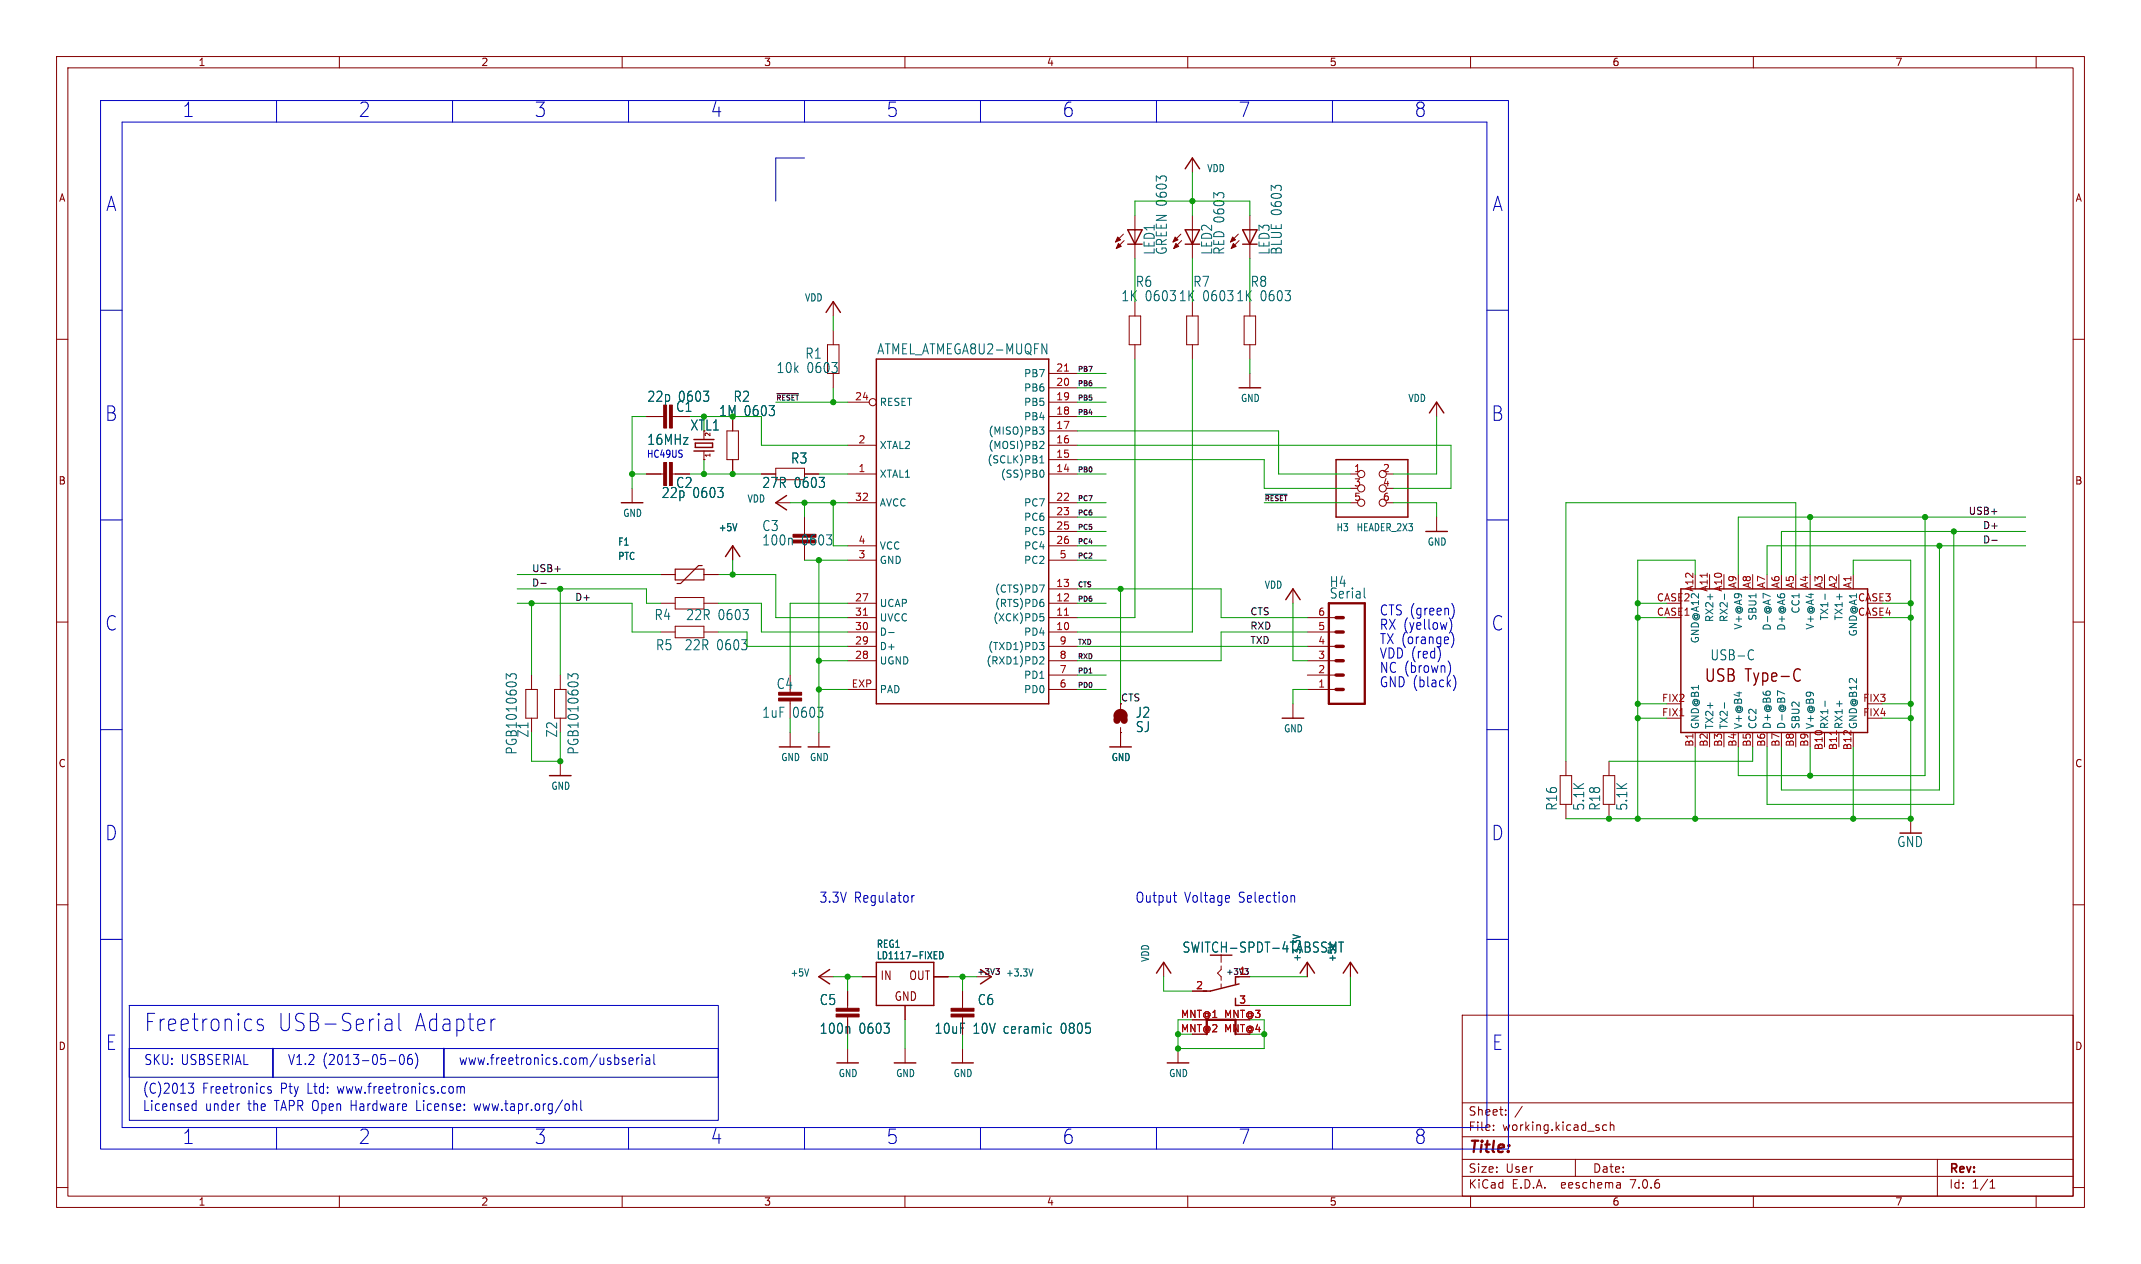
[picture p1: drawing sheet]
<svg xmlns="http://www.w3.org/2000/svg" width="379mm" height="224mm" viewBox="0 0 379 224" stroke-linecap="round" stroke-linejoin="round" font-family="sans-serif">
<g fill="none" stroke="#840000" stroke-width=".18">
<path d="M10 10h358.5v203.5h-358.5zM12 12h354.5v199.5h-354.5zM60 10v2M110 10v2M160 10v2M210 10v2M260 10v2M310 10v2M360 10v2M200.7 38.1v7.6M210.8 27.9v2.6M210.8 38.1v7.6"/>
<path d="M221 38.1v7.6M10 60h2M147.3 53.3v2.6M147.3 58.4v2.6M198.6 41.4l-1.4 1.4M198.8 42.5l-1.4 1.4M199.6 55.9h2.1v5.1h-2.1zM200.7 53.3v2.6M208.8 41.4l-1.4 1.4M208.9 42.5l-1.4 1.4M209.8 55.9h2v5.1h-2zM210.8 53.3v2.6"/>
<path d="M218.9 41.4l-1.3 1.4M219.1 42.5l-1.4 1.4M220 55.9h2v5.1h-2zM221 53.3v2.6M366.5 60h2M114.3 73.7h3M124.5 76.2v1.5M124.5 79.8v1.5M128.5 76.2h2.1v5.1h-2.1zM129.5 73.7v2.5M146.3 61h2v5h-2zM147.3 66v2.6"/>
<path d="M149.9 78.7h5M149.9 71.1h3.8M185.4 73.7h5.1M185.4 76.2h5.1M185.4 78.7h5.1M185.4 71.1h5.1M185.4 68.6h5.1M185.4 66h5.1M200.7 61v2.5M210.8 61v2.5M221 61v2.5M221 66v2.6"/>
<path d="M254 71.1v2.6M111.8 86.4v2.5M114.3 83.8h3M124.5 81.3h.1M129.5 81.3v2.5M129.5 96.5v2.6M134.6 83.8h2.6M137.2 88.9h2.5M137.2 82.8h5v2h-5zM142.2 83.8h2.6M142.2 91.4v3.1M142.2 96.5v2.6"/>
<path d="M149.9 83.8h5M149.9 88.9h5M149.9 96.5h5M149.9 99.1h5M185.4 83.8h5.1M185.4 88.9h5.1M185.4 81.3h5.1M185.4 91.4h5.1M185.4 94h5.1M185.4 96.5h5.1M185.4 99.1h5.1M238.8 83.8h1.2"/>
<path d="M238.8 86.4h1.2M238.8 88.9h1.2M245.1 83.8h1.3M245.1 86.4h1.3M245.1 88.9h1.3M254 91.4v2.6M10 110h2M94 119.4v2.5M99.1 119.4v2.5M116.8 111.8h2.6M116.8 106.7h2.6M116.8 101.6h2.6"/>
<path d="M119.4 105.7h5.1v2h-5.1zM119.4 110.7h5.1v2.1h-5.1zM124.5 111.8h2.5M124.5 106.7h2.5M124.5 101.6h2.5M149.9 116.8h5M149.9 114.3h5M149.9 111.8h5M149.9 109.2h5M149.9 106.7h5M185.4 119.4h5.1M185.4 116.8h5.1"/>
<path d="M185.4 114.3h5.1M185.4 111.8h5.1M185.4 109.2h5.1M185.4 106.7h5.1M185.4 104.1h5.1M228.6 104.1v2.6M231.1 119.4h5.1M231.1 116.8h5.1M231.1 114.3h5.1M231.1 111.8h5.1M231.1 109.2h5.1M327.7 101.6v2.5"/>
<path d="M366.5 110h2M93 121.9h2v5.1h-2zM94 127v2.5M98 121.9h2.1v5.1h-2.1zM99.1 127v2.5M99.1 134.6v2.6M139.7 124v3M139.7 129.5v2.6M144.8 129.5v2.6M149.9 121.9h5M185.4 121.9h5.1M198.1 129.5h.1"/>
<path d="M198.1 124.5v.8M198.1 128.7v3.4M228.6 124.5v2.5M231.1 121.9h5.1M275.8 137.2h2.1v5h-2.1zM276.9 134.6v2.6M283.5 137.2h2v5h-2zM284.5 134.6v2.6M299.7 129.5v2.6M10 160h2M276.9 142.2v2.6M284.5 142.2v2.6"/>
<path d="M337.8 144.8v2.5M366.5 160h2M144.8 172.7h2.5M149.9 175.3v3M149.9 179.8v3.1M152.4 172.7h2.5M160 177.8v2.5M165.1 172.7h2.5M170.2 175.3v3M170.2 179.8v3.1M172.7 172.7h2.6M205.7 170.2v2.5"/>
<path d="M210.8 175.3h2.6M215.9 170.8v.6l-.6 .7 .6 .6v.7M215.9 168.9v1.3M215.9 174v.6M218.4 172.7h2.6M218.4 177.8h2.6M231.1 170.2v2.5M238.8 170.2v2.5M258.5 179.5h108v32h-108zM149.9 185.4v2.6M160 185.4v2.6M170.2 185.4v2.6"/>
<path d="M208.3 185.4v2.6M258.5 195h108M264.1 199.8v.1M264.1 199v.1M266.2 197.1v.1M266.2 196.3v.1M269.1 195.6l-1.2 2M284.1 199l-.5-.1-.3 .3v.4l.2 .2h.6M284.7 199l.2-.1 .4 .1 .1 .9M284.7 198.4v1.5M10 210h2M60 211.5v2"/>
<path d="M110 211.5v2M160 211.5v2M210 211.5v2M258.5 208h108M258.5 205h108M258.5 201h108M260 211.5v2M278.5 205v3M286.4 209.2l.1 .9M286.5 210l-.2 .1M286.5 209.5h-.2M310 211.5v2"/>
<path d="M342.5 205v6.5M351.9 210.1h.8M351.9 209l.4-.4v1.5M360 211.5v2M366.5 210h2"/>
<circle cx="154.3" cy="71.1" r=".63"/>
<circle cx="240.7" cy="86.4" r=".63"/>
<circle cx="240.7" cy="88.9" r=".63"/>
<circle cx="240.7" cy="83.8" r=".63"/>
<circle cx="244.5" cy="83.8" r=".63"/>
<circle cx="244.5" cy="88.9" r=".63"/>
<circle cx="244.5" cy="86.4" r=".63"/>
</g>
<g fill="none" stroke="#840000" stroke-width=".25">
<path d="M209.5 29.8l1.3-1.9 1.3 1.9M146 55.2l1.3-1.9 1.3 1.9M199.4 43.2h2.5M199.4 40.6h2.5l-1.2 2.6zM209.5 43.2h2.6M209.5 40.6h2.6l-1.3 2.6zM219.7 43.2h2.5M219.7 40.6h2.5l-1.2 2.6zM122.7 79.8h3.5M122.7 77.7h3.5M122.9 78.4h3.1v.7h-3.1zM154.9 63.5h30.5v61h-30.5z"/>
<path d="M219.1 68.6h3.8M252.7 73l1.3-1.9 1.3 1.9M109.9 88.9h3.8M128.3 98.4l1.2-1.9 1.3 1.9M139.1 87.6l-1.9 1.3 1.9 1.3M236.2 81.3h12.7v10.1h-12.7zM252.1 94h3.8M227.3 106l1.3-1.9 1.3 1.9M297.2 104.1h33v25.4h-33zM97.2 137.2h3.8M137.8 132.1h3.8M142.9 132.1h3.8"/>
<path d="M196.2 132.1h3.8M226.7 127h3.8M146.7 171.4l-1.9 1.3 1.9 1.3M154.9 170.2h10.2v7.6h-10.2zM175.3 172.7l-1.9 1.3M204.5 172.1l1.2-1.9 1.3 1.9M218.4 176.5v1.3h.7M218.4 172.7v1.3M219.1 174l-5.1 1.3h-1.3M229.9 172.1l1.2-1.9 1.3 1.9M237.5 172.1l1.3-1.9 1.2 1.9M148 188h3.8"/>
<path d="M158.1 188h3.8M168.3 188h3.8M206.4 188h3.8"/>
</g>
<g fill="#840000" stroke="#840000" stroke-width=".18">
<path d="M168.1 179.3h4.1v.5h-4.1z"/>
<path d="M168.1 178.3h4.1v.5h-4.1z"/>
<path d="M118.4 71.6h.5v4.1h-.5z"/>
<path d="M117.3 71.6h.6v4.1h-.6z"/>
<path d="M217.9 41.9l.5 .5-.8 .4z"/>
<path d="M218.1 43.1l.5 .5-.9 .3z"/>
<path d="M207.8 41.9l.5 .5-.9 .4z"/>
<path d="M207.9 43.1l.5 .5-.9 .3z"/>
<path d="M197.6 41.9l.5 .5-.9 .4z"/>
<path d="M197.7 43.1l.5 .5-.8 .3z"/>
<path d="M140.2 95.5h4.1v.5h-4.1z"/>
<path d="M140.2 94.5h4.1v.5h-4.1z"/>
<path d="M147.8 179.3h4.1v.5h-4.1z"/>
<path d="M147.8 178.3h4.1v.5h-4.1z"/>
<path d="M137.7 123.4h4v.6h-4z"/>
<path d="M137.7 122.4h4v.5h-4z"/>
<path d="M118.4 81.8h.5v4.1h-.5z"/>
<path d="M117.3 81.8h.6v4.1h-.6z"/>
</g>
<g fill="none" stroke="#006464" stroke-width=".18">
<path d="M183.8 75.5h.8l-.5 .5 .4 .1 .1 .4-.3 .3h-.3M184 78l.4 .1 .2 .3-.8 .9h.8M184.2 60.8l.9 1.8v-1.8M130.3 92.6l-.4 1.3M183.8 81.9h.8M183.8 81l.4-.4v1.3M184.3 83.1a.79 .79 0 0 1 0 1.3M157.1 111.9h1M183.8 113.6h.8l-.5 .5 .4 .1 .1 .4-.3 .3h-.3M183.8 103.4h.8l-.5 1.3M183.9 108.5h.6M184 109h.3l.3 .3-.2 .4-.4 .1"/>
<path d="M184 116.1l.4 .1 .2 .3-.8 .9h.8M184.5 106.6v.5M241.2 104v1.5l.2 .3M302.4 105.1v.9M304.9 105.1v.9M309.6 114.9l.4 .2M310 116.5l-.4 .2M313 105.5l-1.3-.6v.9M322.7 105.1v.9M89.5 120.1v-.9l.7 .5a.41 .41 0 0 1 .3-.5l.7 .1 .1 .6-.2 .2M100.4 120.1v-.9l.7 .5a.41 .41 0 0 1 .3-.5l.7 .1 .1 .6-.2 .2M304.9 124.3v.9"/>
<path d="M315.5 122.7l-1.2-.5v.8M322.7 124v.9M325.2 124v.9M143 171.3l-.4 1.3M165.2 169.6h.5M165.2 168.3h.5M166.1 168.3a.67 .67 0 0 1 .7 .4 .67 .67 0 0 1-.3 .8l-.4 .1zM182.6 171.3l-.3 1.3M228.6 165.3l1.3 .4M236.7 166.6h.8M237.1 166.6v1.8M185.5 181.5l.4 .1"/>
<path d="M185.9 182.6l-.4 .1"/>
</g>
<path d="M234.9 106.7h6.4v17.8h-6.4zM213.4 182.9v-2.6h5v2.6" fill="none" stroke="#840000" stroke-width=".41"/>
<path d="M236.2 119.4h1.3M236.2 116.8h1.3M236.2 114.3h1.3M236.2 111.8h1.3M236.2 109.2h1.3M236.2 121.9h1.3" fill="none" stroke="#840000" stroke-width=".61"/>
<path d="M317.9 118.3l.4 .2M318.3 120.2l-.4 .3" fill="none" stroke="#840000" stroke-width=".23"/>
<path d="M188.2 65.6h.7M152.6 108.8h.8M188.2 108.8h.7M324.7 129.2v.7" fill="none" stroke="#a90000" stroke-width=".18"/>
<path d="M197.5 127.4a.64 .64 0 0 1 .6-.7 .64 .64 0 0 1 .7 .7M197.5 126.6a.64 .64 0 0 1 .6-.6 .64 .64 0 0 1 .7 .6" fill="none" stroke="#840000" stroke-width="1.3"/>
<path d="M119.4 100.6h5.1v2h-5.1zM124.1 100h-.6l-3.2 3.2h-.6" fill="none" stroke="#840000" stroke-width=".2"/>
<path d="M137.3 69.6h3.9M223.7 87.4h3.9M352.2 95.5h.9M95.6 103.2h1M176.1 171.3h.6l-.3 .4M176.5 171.7l.2 .2v.2l-.2 .2M220.1 171.3h.6l-.4 .4 .3 .1 .1 .3-.2 .2h-.3" fill="none" stroke="#0f0f0f" stroke-width=".18"/>
<g fill="none" stroke="#0000c2" stroke-width=".18">
<path d="M17.8 17.8h248.9v185.4h-248.9zM48.9 17.8v3.8M80 17.8v3.8M111.1 17.8v3.8M142.2 17.8v3.8M173.4 17.8v3.8M204.5 17.8v3.8M235.6 17.8v3.8M21.6 21.6h241.3v177.8h-241.3zM142.2 27.9h-5v7.7M17.8 54.9h3.8M262.9 54.9h3.8"/>
<path d="M17.8 91.9h3.8M262.9 91.9h3.8M254.6 115.1v1.2M256 116.9a2.36 2.36 0 0 1 .3 2.2M256.6 110l.1 .8-.4 1.1M256.6 111.8a2.31 2.31 0 0 1 0 2.7M256.8 106.8a2.4 2.4 0 0 1 0 2.5M257 119.4a2.31 2.31 0 0 1 0 2.7M17.8 129h3.8M262.9 129h3.8M161.2 158.4v1.1M161.6 158.4h-.2l-.2 .3"/>
<path d="M207.5 158.4h.5M207.7 159.5h.3M217.2 158.4h.1l.1 .4-.7 .2M217.3 159.5h-.1M228.3 158.4h.5l.1 1.1M17.8 166.1h3.8M22.9 177.8h104.1v12.7h-104.1zM70.5 179.2v2.6l.2 .3 .2 .1M262.9 166.1h3.8M22.9 185.4h104.1v12.7h-104.1zM33.3 191.5h.9l-.5 .7a.41 .41 0 0 1 .5 .4l-.1 .6-.6 .1M34.2 195.2l.5 .1"/>
<path d="M34.7 194.6v1.8M34.7 196.3l-.5 .1M46.5 180.4l-.6-.2a.53 .53 0 0 0-.4 .5 .53 .53 0 0 0 .4 .5h.3a.53 .53 0 0 1 .4 .5 .53 .53 0 0 1-.4 .5h-.5l-.2-.1M47.9 192.2l-.3-.1a.31 .31 0 0 0-.3 .3 .31 .31 0 0 0 .3 .3h.2a.31 .31 0 0 1 .2 .3 .31 .31 0 0 1-.2 .3l-.5-.1M48.9 199.4v3.8M68.2 180.4l.2-.2h.5l.3 .2 .1 .3v1.5M68.8 187.6h1.2M69.3 180.9l-.2 .2h-.7a.63 .63 0 0 0-.4 .6 .63 .63 0 0 0 .4 .5h.7l.2-.1M70.8 186.6l.3-.1a1.23 1.23 0 0 1 0 1.7h-.1a1.32 1.32 0 0 1-.2-1.6zM72.8 186.5a.63 .63 0 0 0-.7 .7v.7l.1 .3h.4l.2-.1 .1-.6-.1-.3-.5-.1-.2 .4M73.4 186.2a2.31 2.31 0 0 1 0 2.7M80 199.4v3.8"/>
<path d="M80.8 192.3a.37 .37 0 0 1 .6-.1l.1 .2M80.8 192.1v1.2M81.5 192.4l.2-.3 .3 .1 .1 1.1M81.5 192.4v.9M87.6 180.2l-.5 .2M101.3 195.4a.37 .37 0 0 1 .6-.1l.1 1.1M101.3 194.6v1.8M102.7 194.6v1.5l.2 .3M110.2 187.7h.2a.31 .31 0 0 1 .2 .3 .31 .31 0 0 1-.2 .2h-.3M110.2 187.1h.4M111.1 199.4v3.8M111.2 187.7l.7-.2v-.4h-.5l-.2 .2 .1 .9h.6"/>
<path d="M112.6 187.1v1.1M113 187.1h-.3l-.1 .3M113.5 186.5v.1M113.5 187.1v1.1M114.2 187.1h.6l.1 1.1M114.9 187.5l-.5 .1a.37 .37 0 0 0-.3 .3 .37 .37 0 0 0 .3 .3h.5M115.6 186.5v1.5l.2 .2M142.2 199.4v3.8M173.4 199.4v3.8M204.5 199.4v3.8M235.6 199.4v3.8"/>
</g>
<path d="M48.3 185.4v5.1M78.5 185.4v5.1" fill="none" stroke="#0000c2" stroke-width=".3"/>
<g fill="none" stroke="#009600" stroke-width=".18">
<path d="M200.7 38.1v-2.5h20.3v2.5M210.8 30.5v7.6M147.3 55.9v2.5M200.7 45.7v7.6M210.8 45.7v7.6M221 45.7v7.6M114.3 73.7h-2.5v12.7M121.9 73.7h12.7v5h15.3M124.5 73.7v2.5M137.2 71.1h12.7M147.3 68.6v2.5M190.5 76.2h35.6v7.6h12.7"/>
<path d="M190.5 73.7h5.1M190.5 71.1h5.1M190.5 78.7h66v7.7h-10.1M190.5 68.6h5.1M190.5 66h5.1M200.7 63.5v45.7h-10.2M210.8 63.5v48.3h-20.3M221 63.5v2.5M254 73.7v10.1h-7.6M111.8 83.8h2.5M121.9 83.8h12.7M124.5 81.3v2.5"/>
<path d="M129.5 99.1v2.5M139.7 88.9h10.2M142.2 99.1h7.7M142.2 88.9v2.5M144.8 83.8h5.1M144.8 99.1v30.4M147.3 88.9v7.6h2.6M190.5 91.4h5.1M190.5 94h5.1M190.5 96.5h5.1M190.5 99.1h5.1M190.5 88.9h5.1"/>
<path d="M190.5 83.8h5.1M190.5 81.3h33v5.1h15.3M223.5 88.9h15.3M246.4 88.9h7.6v2.5M320 91.4v10.2M340.4 91.4v45.8h-33.1v-5.1M342.9 96.5v43.2h-27.9v-7.6M345.4 94v48.2h-33v-10.1M358.1 91.4h-50.8v10.2M358.1 94h-43.1v7.6M358.1 96.5h-45.7v5.1M91.4 106.7h20.4v5.1h5"/>
<path d="M91.4 104.1h22.9v2.6h2.5M91.4 101.6h25.4M94 106.7v12.7M99.1 104.1v15.3M127 101.6h10.2v7.6h12.7M127 106.7h7.6v5.1h15.3M127 111.8h5.1v2.5h17.8M144.8 116.8h5.1M149.9 106.7h-10.2v12.7M190.5 104.1h25.4v5.1h15.2M190.5 106.7h5.1M190.5 114.3h40.6"/>
<path d="M190.5 119.4h5.1M198.1 104.1v20.4M228.6 106.7v10.1h2.5M231.1 111.8h-15.2v5h-25.4M289.6 109.2h5M289.6 106.7h5M299.7 101.6v-2.5h-10.1v45.7M317.5 101.6v-12.7h-40.6v45.7M327.7 101.6v-2.5h10.1v45.7h-60.9M332.7 109.2h5.1M332.7 106.7h5.1M94 129.5v5.1h5.1v-5.1"/>
<path d="M139.7 127v2.5M144.8 121.9h5.1M190.5 121.9h5.1M231.1 121.9h-2.5v2.6M289.6 127h5M289.6 124.5h5M299.7 132.1v12.7M309.9 132.1v2.5h-25.4M320 132.1v5.1M327.7 132.1v12.7M332.7 127h5.1M332.7 124.5h5.1"/>
<path d="M147.3 172.7h5.1M149.9 172.7v2.6M167.6 172.7h5.1M170.2 172.7v2.6M205.7 172.7v2.6h5.1M221 172.7h10.1M238.8 172.7v5.1h-17.8M149.9 182.9v2.5M160 180.3v5.1M170.2 182.9v2.5M208.3 180.3v5.1h15.2v-5.1h-2.5M221 182.9h2.5"/>
</g>
<g fill="#009600" stroke="#009600" stroke-width=".18">
<circle cx="198.1" cy="104.1" r=".46"/>
<circle cx="337.8" cy="124.5" r=".46"/>
<circle cx="337.8" cy="127" r=".46"/>
<circle cx="337.8" cy="144.8" r=".46"/>
<circle cx="320" cy="137.2" r=".46"/>
<circle cx="327.7" cy="144.8" r=".46"/>
<circle cx="210.8" cy="35.6" r=".46"/>
<circle cx="299.7" cy="144.8" r=".46"/>
<circle cx="289.6" cy="127" r=".46"/>
<circle cx="289.6" cy="124.5" r=".46"/>
<circle cx="289.6" cy="144.8" r=".46"/>
<circle cx="284.5" cy="144.8" r=".46"/>
<circle cx="289.6" cy="109.2" r=".46"/>
<circle cx="289.6" cy="106.7" r=".46"/>
<circle cx="223.5" cy="182.9" r=".46"/>
<circle cx="208.3" cy="185.4" r=".46"/>
<circle cx="208.3" cy="182.9" r=".46"/>
<circle cx="337.8" cy="109.2" r=".46"/>
<circle cx="337.8" cy="106.7" r=".46"/>
<circle cx="342.9" cy="96.5" r=".46"/>
<circle cx="340.4" cy="91.4" r=".46"/>
<circle cx="345.4" cy="94" r=".46"/>
<circle cx="320" cy="91.4" r=".46"/>
<circle cx="142.2" cy="88.9" r=".46"/>
<circle cx="147.3" cy="71.1" r=".46"/>
<circle cx="124.5" cy="73.7" r=".46"/>
<circle cx="149.9" cy="172.7" r=".46"/>
<circle cx="144.8" cy="121.9" r=".46"/>
<circle cx="144.8" cy="99.1" r=".46"/>
<circle cx="144.8" cy="116.8" r=".46"/>
<circle cx="170.2" cy="172.7" r=".46"/>
<circle cx="129.5" cy="101.6" r=".46"/>
<circle cx="99.1" cy="104.1" r=".46"/>
<circle cx="99.1" cy="134.6" r=".46"/>
<circle cx="94" cy="106.7" r=".46"/>
<circle cx="111.8" cy="83.8" r=".46"/>
<circle cx="129.5" cy="83.8" r=".46"/>
<circle cx="124.5" cy="83.8" r=".46"/>
<circle cx="147.3" cy="88.9" r=".46"/>
</g>
<g font-size="4.2" fill="#0000c2">
<text x="25.4" y="182.6">Freetronics</text>
<text x="48.9" y="182.6">USB-Serial</text>
<text x="73" y="182.6">Adapter</text>
</g>
<g font-size="3.5" fill="#0000c2">
<text x="32.2" y="20.9">1</text>
<text x="63.4" y="20.9">2</text>
<text x="94.5" y="20.9">3</text>
<text x="125.6" y="20.9">4</text>
<text x="156.7" y="20.9">5</text>
<text x="187.8" y="20.9">6</text>
<text x="218.9" y="20.9">7</text>
<text x="250.1" y="20.9">8</text>
<text x="18.7" y="37.6">A</text>
<text x="263.8" y="37.6">A</text>
<text x="18.5" y="74.7">B</text>
<text x="263.7" y="74.7">B</text>
<text x="18.5" y="111.7">C</text>
<text x="263.7" y="111.7">C</text>
<text x="18.5" y="148.8">D</text>
<text x="263.7" y="148.8">D</text>
<text x="18.7" y="185.9">E</text>
<text x="263.8" y="185.9">E</text>
<text x="32.2" y="202.5">1</text>
<text x="63.4" y="202.5">2</text>
<text x="94.5" y="202.5">3</text>
<text x="125.6" y="202.5">4</text>
<text x="156.7" y="202.5">5</text>
<text x="187.8" y="202.5">6</text>
<text x="218.9" y="202.5">7</text>
<text x="250.1" y="202.5">8</text>
</g>
<text font-size="3" fill="#840000" x="301.2" y="120.9">USB Type-C</text>
<text font-size="2.8" fill="#840000" x="259.5" y="204.4">Title:</text>
<g font-size="2.5" fill="#006464">
<text x="204.4" y="45.2" transform="rotate(-90 204.4 45.2)">LED1</text>
<text x="206.5" y="45.2" transform="rotate(-90 206.5 45.2)">GREEN 0603</text>
<text x="214.5" y="45.2" transform="rotate(-90 214.5 45.2)">LED2</text>
<text x="216.7" y="45.2" transform="rotate(-90 216.7 45.2)">RED 0603</text>
<text x="224.7" y="45.2" transform="rotate(-90 224.7 45.2)">LED3</text>
<text x="226.8" y="45.2" transform="rotate(-90 226.8 45.2)">BLUE 0603</text>
<text x="198.2" y="53.5">1K</text>
<text x="200.7" y="50.9">R6</text>
<text x="202.4" y="53.5">0603</text>
<text x="208.3" y="53.5">1K</text>
<text x="210.9" y="50.9">R7</text>
<text x="212.6" y="53.5">0603</text>
<text x="218.5" y="53.5">1K</text>
<text x="221" y="50.9">R8</text>
<text x="222.8" y="53.5">0603</text>
<text x="142.3" y="63.6">R1</text>
<text x="155" y="62.9">ATMEL_ATMEGA8U2-MUQFN</text>
<text x="114.4" y="71.3">22p</text>
<text x="119.9" y="71.3">0603</text>
<text x="129.6" y="71.3">R2</text>
<text x="137.2" y="66.2">10k</text>
<text x="142.6" y="66.2">0603</text>
<text x="131.5" y="73.8">0603</text>
<text x="114.4" y="78.9">16MHz</text>
<text x="139.8" y="82.2">R3</text>
<text x="116.9" y="88.3">22p</text>
<text x="122.4" y="88.3">0603</text>
<text x="134.7" y="86.5">27R</text>
<text x="140.4" y="86.5">0603</text>
<text x="134.7" y="94.1">C3</text>
<text x="134.7" y="96.7">100n</text>
<text x="141.7" y="96.7">0603</text>
<text x="235" y="104">H4</text>
<text x="235" y="106.1">Serial</text>
<text x="115.6" y="109.9">R4</text>
<text x="121.2" y="109.9">22R</text>
<text x="126.9" y="109.9">0603</text>
<text x="115.9" y="115.2">R5</text>
<text x="121" y="115.2">22R</text>
<text x="126.7" y="115.2">0603</text>
<text x="302.3" y="117">USB-C</text>
<text x="137.2" y="122.1">C4</text>
<text x="93.6" y="130.5" transform="rotate(-90 93.6 130.5)">Z1</text>
<text x="98.7" y="130.5" transform="rotate(-90 98.7 130.5)">Z2</text>
<text x="134.7" y="127.1">1uF</text>
<text x="140.1" y="127.1">0603</text>
<text x="200.7" y="127.1">J2</text>
<text x="200.7" y="129.7">SJ</text>
<text x="91.6" y="133.5" transform="rotate(-90 91.6 133.5)">PGB1010603</text>
<text x="102.5" y="133.5" transform="rotate(-90 102.5 133.5)">PGB1010603</text>
<text x="275.5" y="143.5" transform="rotate(-90 275.5 143.5)">R16</text>
<text x="280.3" y="143.5" transform="rotate(-90 280.3 143.5)">5.1K</text>
<text x="283.1" y="143.5" transform="rotate(-90 283.1 143.5)">R18</text>
<text x="287.9" y="143.5" transform="rotate(-90 287.9 143.5)">5.1K</text>
<text x="335.3" y="150">GND</text>
<text x="209" y="168.7">SWITCH-SPDT-4TABSSMT</text>
<text x="144.8" y="177.9">C5</text>
<text x="172.8" y="177.9">C6</text>
<text x="144.8" y="183">100n</text>
<text x="151.8" y="183">0603</text>
<text x="165.2" y="183">10uF</text>
<text x="172" y="183">10V</text>
<text x="177.5" y="183">ceramic</text>
<text x="187.7" y="183">0805</text>
</g>
<g font-size="2.5" fill="#840000">
<text x="119.4" y="73">C1</text>
<text x="122" y="76.3">XTL1</text>
<text x="119.4" y="86.5">C2</text>
</g>
<text font-size="2.5" fill="#009600" x="127.1" y="73.8">1M</text>
<g font-size="2.5" fill="#0000c2">
<text x="243.8" y="109">CTS (green)</text>
<text x="243.8" y="111.5">RX (yellow)</text>
<text x="243.8" y="119.1">NC (brown)</text>
<text x="243.8" y="114.1">TX (orange)</text>
<text x="243.8" y="116.6">VDD (red)</text>
<text x="243.8" y="121.7">GND (black)</text>
<text x="144.8" y="159.8">3.3V</text>
<text x="151" y="159.8">Regulator</text>
<text x="200.7" y="159.8">Output</text>
<text x="209.4" y="159.8">Voltage</text>
<text x="219" y="159.8">Selection</text>
<text x="25.4" y="188.5">SKU: USBSERIAL</text>
<text x="50.8" y="188.5">V1.2</text>
<text x="57" y="188.5">(2013-05-06)</text>
<text x="81" y="188.5">www.freetronics.com/usbserial</text>
<text x="25.1" y="193.6">(C)2013</text>
<text x="25.1" y="196.6">Licensed</text>
<text x="35.7" y="193.6">Freetronics</text>
<text x="36.2" y="196.6">under</text>
<text x="43.9" y="196.6">the</text>
<text x="48.7" y="196.6">TAPR Open</text>
<text x="49.6" y="193.6">Pty</text>
<text x="54.5" y="193.6">Ltd:</text>
<text x="59.9" y="193.6">www.freetronics.com</text>
<text x="62.4" y="196.6">Hardware</text>
<text x="74.1" y="196.6">License:</text>
<text x="84.6" y="196.6">www.tapr.org/ohl</text>
</g>
<g font-size="2.1" fill="#840000">
<text x="155.6" y="173.5">IN</text>
<text x="160.7" y="173.5">OUT</text>
<text x="158.1" y="177.2">GND</text>
<text x="259.5" y="197.5">Sheet:</text>
<text x="259.5" y="200.2">File:</text>
<text x="265.6" y="200.2">working.kicad_sch</text>
<text x="259.5" y="207.6">Size:</text>
<text x="266.2" y="207.6">User</text>
<text x="281.5" y="207.6">Date:</text>
<text x="344.5" y="207.8">Rev:</text>
<text x="259.5" y="210.4">KiCad</text>
<text x="267.3" y="210.4">E.D.A.</text>
<text x="276.2" y="210.4">eeschema</text>
<text x="288.5" y="210.4">7.0.6</text>
<text x="344.5" y="210.4">Id:</text>
<text x="348.6" y="210.4">1/1</text>
</g>
<g font-size="1.8" fill="#840000">
<text x="35" y="11.9">1</text>
<text x="85" y="11.9">2</text>
<text x="135" y="11.9">3</text>
<text x="185" y="11.9">4</text>
<text x="235" y="11.9">5</text>
<text x="285" y="11.9">6</text>
<text x="335" y="11.9">7</text>
<text x="10.3" y="35.9">A</text>
<text x="366.9" y="35.9">A</text>
<text x="10.3" y="85.9">B</text>
<text x="366.8" y="85.9">B</text>
<text x="10.3" y="135.9">C</text>
<text x="366.8" y="135.9">C</text>
<text x="10.3" y="185.9">D</text>
<text x="366.8" y="185.9">D</text>
<text x="35" y="213.4">1</text>
<text x="85" y="213.4">2</text>
<text x="135" y="213.4">3</text>
<text x="185" y="213.4">4</text>
<text x="235" y="213.4">5</text>
<text x="285" y="213.4">6</text>
<text x="335" y="213.4">7</text>
</g>
<g font-size="1.8" fill="#006464">
<text x="213.3" y="30.6">VDD</text>
<text x="142.2" y="53.5">VDD</text>
<text x="155.4" y="72">RESET</text>
<text x="181" y="72">PB5</text>
<text x="181" y="69.4">PB6</text>
<text x="181" y="66.9">PB7</text>
<text x="219.3" y="71.3">GND</text>
<text x="248.9" y="71.3">VDD</text>
<text x="174.7" y="77.1">(MISO)PB3</text>
<text x="181" y="74.5">PB4</text>
<text x="155.4" y="79.6">XTAL2</text>
<text x="174.5" y="82.1">(SCLK)PB1</text>
<text x="174.7" y="79.6">(MOSI)PB2</text>
<text x="132.1" y="89.1">VDD</text>
<text x="155.4" y="84.7">XTAL1</text>
<text x="155.4" y="89.8">AVCC</text>
<text x="176.8" y="84.7">(SS)PB0</text>
<text x="181" y="89.8">PC7</text>
<text x="110.1" y="91.6">GND</text>
<text x="127" y="94.1">+5V</text>
<text x="181" y="92.3">PC6</text>
<text x="181" y="94.8">PC5</text>
<text x="236.2" y="94.1">H3</text>
<text x="239.7" y="94.1">HEADER_2X3</text>
<text x="109.2" y="96.7">F1</text>
<text x="109.2" y="99.2">PTC</text>
<text x="155.4" y="99.9">GND</text>
<text x="155.4" y="97.4">VCC</text>
<text x="181" y="97.4">PC4</text>
<text x="181" y="99.9">PC2</text>
<text x="252.3" y="96.7">GND</text>
<text x="155.4" y="107.5">UCAP</text>
<text x="175.8" y="107.5">(RTS)PD6</text>
<text x="175.8" y="105">(CTS)PD7</text>
<text x="223.5" y="104.3">VDD</text>
<text x="155.4" y="112.6">D-</text>
<text x="155.4" y="110.1">UVCC</text>
<text x="175.5" y="110.1">(XCK)PD5</text>
<text x="181" y="112.6">PD4</text>
<text x="300.6" y="113.9" transform="rotate(-90 300.6 113.9)">GND@A12</text>
<text x="303.1" y="110.1" transform="rotate(-90 303.1 110.1)">RX2+</text>
<text x="305.7" y="110.1" transform="rotate(-90 305.7 110.1)">RX2-</text>
<text x="308.2" y="111.4" transform="rotate(-90 308.2 111.4)">V+@A9</text>
<text x="310.7" y="109.9" transform="rotate(-90 310.7 109.9)">SBU1</text>
<text x="313.3" y="111.6" transform="rotate(-90 313.3 111.6)">D-@A7</text>
<text x="315.8" y="111.6" transform="rotate(-90 315.8 111.6)">D+@A6</text>
<text x="318.4" y="108.6" transform="rotate(-90 318.4 108.6)">CC1</text>
<text x="320.9" y="111.4" transform="rotate(-90 320.9 111.4)">V+@A4</text>
<text x="323.4" y="109.8" transform="rotate(-90 323.4 109.8)">TX1-</text>
<text x="326" y="109.8" transform="rotate(-90 326 109.8)">TX1+</text>
<text x="328.5" y="112.7" transform="rotate(-90 328.5 112.7)">GND@A1</text>
<text x="155.4" y="117.7">UGND</text>
<text x="155.4" y="115.2">D+</text>
<text x="174.3" y="117.7">(RXD1)PD2</text>
<text x="174.6" y="115.2">(TXD1)PD3</text>
<text x="155.4" y="122.8">PAD</text>
<text x="181" y="122.8">PD0</text>
<text x="181" y="120.2">PD1</text>
<text x="226.9" y="129.7">GND</text>
<text x="300.6" y="129" transform="rotate(-90 300.6 129)">GND@B1</text>
<text x="303.1" y="129" transform="rotate(-90 303.1 129)">TX2+</text>
<text x="305.7" y="129" transform="rotate(-90 305.7 129)">TX2-</text>
<text x="308.2" y="129" transform="rotate(-90 308.2 129)">V+@B4</text>
<text x="310.7" y="129" transform="rotate(-90 310.7 129)">CC2</text>
<text x="313.3" y="129" transform="rotate(-90 313.3 129)">D+@B6</text>
<text x="315.8" y="129" transform="rotate(-90 315.8 129)">D-@B7</text>
<text x="318.4" y="129" transform="rotate(-90 318.4 129)">SBU2</text>
<text x="320.9" y="129" transform="rotate(-90 320.9 129)">V+@B9</text>
<text x="323.4" y="129" transform="rotate(-90 323.4 129)">RX1-</text>
<text x="326" y="129" transform="rotate(-90 326 129)">RX1+</text>
<text x="328.5" y="129" transform="rotate(-90 328.5 129)">GND@B12</text>
<text x="138" y="134.8">GND</text>
<text x="143.1" y="134.8">GND</text>
<text x="196.4" y="134.8">GND</text>
<text x="97.4" y="139.9">GND</text>
<text x="154.9" y="167.8">REG1</text>
<text x="139.7" y="172.9">+5V</text>
<text x="154.9" y="169.8">LD1117-FIXED</text>
<text x="177.8" y="172.9">+3.3V</text>
<text x="203.4" y="170.2" transform="rotate(-90 203.4 170.2)">VDD</text>
<text x="230.2" y="170.1" transform="rotate(-90 230.2 170.1)">+3.3V</text>
<text x="236.4" y="170.2" transform="rotate(-90 236.4 170.2)">+5V</text>
<text x="148.2" y="190.7">GND</text>
<text x="158.3" y="190.7">GND</text>
<text x="168.5" y="190.7">GND</text>
<text x="206.6" y="190.7">GND</text>
</g>
<g font-size="1.8" fill="#a90000">
<text x="186.6" y="65.8">21</text>
<text x="151.1" y="70.9">24</text>
<text x="186.6" y="70.9">19</text>
<text x="186.6" y="68.3">20</text>
<text x="186.6" y="75.9">17</text>
<text x="186.6" y="73.4">18</text>
<text x="151.7" y="83.6">1</text>
<text x="151.7" y="78.5">2</text>
<text x="186.6" y="83.6">14</text>
<text x="186.6" y="81">15</text>
<text x="186.6" y="78.5">16</text>
<text x="239.3" y="83.6">1</text>
<text x="244.4" y="83.6">2</text>
<text x="151.1" y="88.6">32</text>
<text x="186.6" y="88.6">22</text>
<text x="239.3" y="86.1">3</text>
<text x="239.3" y="88.6">5</text>
<text x="244.4" y="86.1">4</text>
<text x="244.4" y="88.6">6</text>
<text x="186.6" y="91.2">23</text>
<text x="186.6" y="93.7">25</text>
<text x="151.7" y="98.8">3</text>
<text x="151.7" y="96.3">4</text>
<text x="186.6" y="96.3">26</text>
<text x="187.3" y="98.8">5</text>
<text x="151.1" y="106.4">27</text>
<text x="186.6" y="106.4">12</text>
<text x="186.6" y="103.9">13</text>
<text x="292.8" y="106.4">CASE2</text>
<text x="299.5" y="104.7" transform="rotate(-90 299.5 104.7)">A12</text>
<text x="302" y="104.7" transform="rotate(-90 302 104.7)">A11</text>
<text x="304.5" y="104.7" transform="rotate(-90 304.5 104.7)">A10</text>
<text x="307.1" y="104.1" transform="rotate(-90 307.1 104.1)">A9</text>
<text x="309.6" y="104.1" transform="rotate(-90 309.6 104.1)">A8</text>
<text x="312.2" y="104.1" transform="rotate(-90 312.2 104.1)">A7</text>
<text x="314.7" y="104.1" transform="rotate(-90 314.7 104.1)">A6</text>
<text x="317.2" y="104.1" transform="rotate(-90 317.2 104.1)">A5</text>
<text x="319.8" y="104.1" transform="rotate(-90 319.8 104.1)">A4</text>
<text x="322.3" y="104.1" transform="rotate(-90 322.3 104.1)">A3</text>
<text x="324.9" y="104.1" transform="rotate(-90 324.9 104.1)">A2</text>
<text x="327.4" y="104.1" transform="rotate(-90 327.4 104.1)">A1</text>
<text x="328.4" y="106.4">CASE3</text>
<text x="151.1" y="111.5">30</text>
<text x="151.1" y="109">31</text>
<text x="186.6" y="111.5">10</text>
<text x="186.6" y="109">11</text>
<text x="233" y="111.5">5</text>
<text x="233" y="109">6</text>
<text x="292.8" y="109">CASE1</text>
<text x="328.4" y="109">CASE4</text>
<text x="151.1" y="116.6">28</text>
<text x="151.1" y="114">29</text>
<text x="187.3" y="119.1">7</text>
<text x="187.3" y="116.6">8</text>
<text x="187.3" y="114">9</text>
<text x="233" y="119.1">2</text>
<text x="233" y="116.6">3</text>
<text x="233" y="114">4</text>
<text x="150.5" y="121.7">EXP</text>
<text x="187.3" y="121.7">6</text>
<text x="233" y="121.7">1</text>
<text x="293.8" y="124.2">FIX2</text>
<text x="329.3" y="124.2">FIX3</text>
<text x="293.8" y="126.7">FIX1</text>
<text x="329.3" y="126.7">FIX4</text>
<text x="299.5" y="132.2" transform="rotate(-90 299.5 132.2)">B1</text>
<text x="302" y="132.2" transform="rotate(-90 302 132.2)">B2</text>
<text x="304.5" y="132.2" transform="rotate(-90 304.5 132.2)">B3</text>
<text x="307.1" y="132.2" transform="rotate(-90 307.1 132.2)">B4</text>
<text x="309.6" y="132.2" transform="rotate(-90 309.6 132.2)">B5</text>
<text x="312.2" y="132.2" transform="rotate(-90 312.2 132.2)">B6</text>
<text x="314.7" y="132.2" transform="rotate(-90 314.7 132.2)">B7</text>
<text x="317.2" y="132.2" transform="rotate(-90 317.2 132.2)">B8</text>
<text x="319.8" y="132.2" transform="rotate(-90 319.8 132.2)">B9</text>
<text x="322.3" y="132.8" transform="rotate(-90 322.3 132.8)">B10</text>
<text x="324.9" y="132.8" transform="rotate(-90 324.9 132.8)">B11</text>
<text x="327.4" y="132.8" transform="rotate(-90 327.4 132.8)">B12</text>
<text x="219" y="172.5">1</text>
<text x="211.4" y="175">2</text>
<text x="219" y="177.5">3</text>
<text x="208.7" y="180.1">MNT@1 MNT@3</text>
<text x="208.7" y="182.6">MNT@2 MNT@4</text>
</g>
<text font-size="1.8" fill="#0000c2" x="114.3" y="81">HC49US</text>
<g font-size="1.7" fill="#0f0f0f">
<text x="348" y="91.1">USB+</text>
<text x="350.5" y="93.6">D+</text>
<text x="94" y="101.3">USB+</text>
<text x="350.5" y="96.2">D-</text>
<text x="94" y="103.8">D-</text>
<text x="101.6" y="106.3">D+</text>
<text x="221" y="108.9">CTS</text>
<text x="221" y="111.4">RXD</text>
<text x="221" y="114">TXD</text>
</g>
<text font-size="1.7" fill="#840000" x="198.1" y="124.1">CTS</text>
<g font-size="1.4" fill="#0f0f0f">
<text x="172.7" y="172.4">+3V3</text>
<text x="216.7" y="172.4">+3V3</text>
</g>
<g font-size="1.2" fill="#0f0f0f">
<text x="190.5" y="65.8">PB7</text>
<text x="137.2" y="70.9">~{RESET}</text>
<text x="190.5" y="68.3">PB6</text>
<text x="190.5" y="70.9">PB5</text>
<text x="190.5" y="73.4">PB4</text>
<text x="190.5" y="83.6">PB0</text>
<text x="190.5" y="88.7">PC7</text>
<text x="223.5" y="88.7">~{RESET}</text>
<text x="190.5" y="91.2">PC6</text>
<text x="190.5" y="93.7">PC5</text>
<text x="190.5" y="96.3">PC4</text>
<text x="190.5" y="98.8">PC2</text>
<text x="190.5" y="103.9">CTS</text>
<text x="190.5" y="106.4">PD6</text>
<text x="190.5" y="116.6">RXD</text>
<text x="190.5" y="114.1">TXD</text>
<text x="190.5" y="119.1">PD1</text>
<text x="190.5" y="121.7">PD0</text>
</g>
<g font-size="1.2" fill="#840000">
<text x="125.8" y="77.3" transform="rotate(-90 125.8 77.3)">2</text>
<text x="125.8" y="81" transform="rotate(-90 125.8 81)">1</text>
</g>
</svg>
